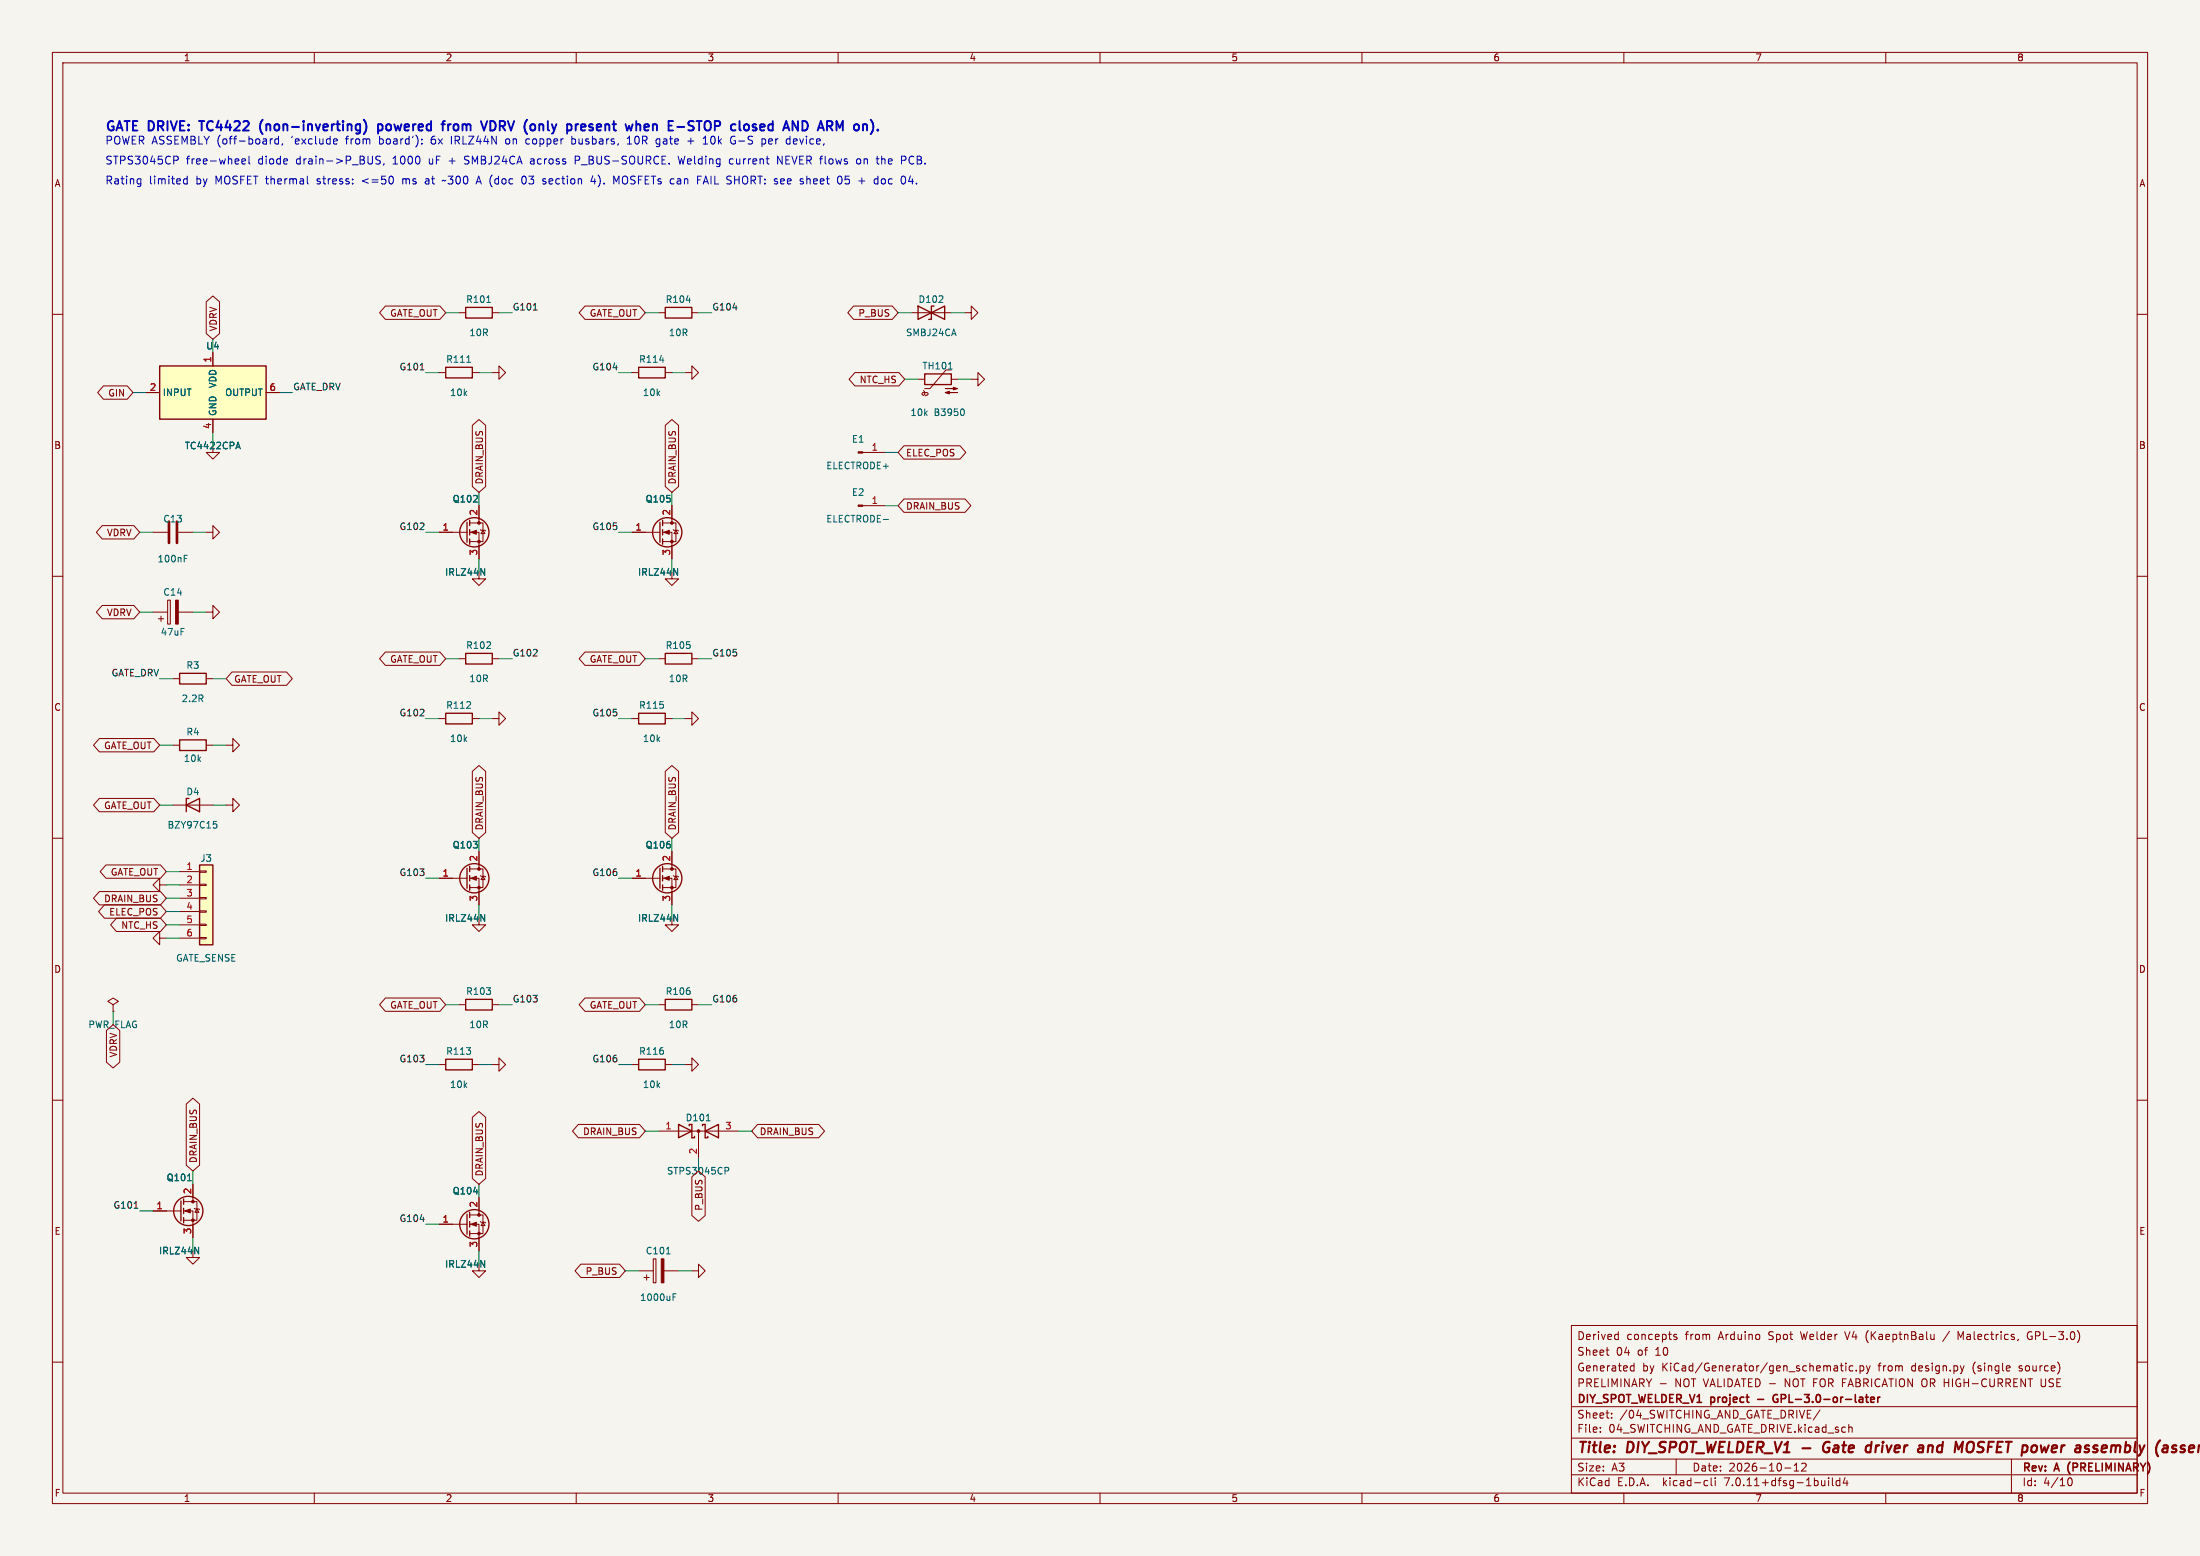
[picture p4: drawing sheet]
<svg xmlns="http://www.w3.org/2000/svg" width="420mm" height="297mm" viewBox="0 0 420 297" stroke-linecap="round" stroke-linejoin="round" font-family="sans-serif">
<path d="M0 0h420v297h-420z" fill="#f5f4ef" stroke="#f5f4ef" stroke-width=".19"/>
<g fill="none" stroke="#840000" stroke-width=".19">
<path d="M10 10h400v277h-400zM12 12h396v273h-396zM60 10v2M110 10v2M160 10v2M210 10v2M260 10v2M310 10v2M360 10v2M10 60h2M39.4 57.6l1.2-1.1 1.3 1.1v6.1l-1.3 1.1-1.2-1.1zM73.6 58.4h10.4l1.1 1.3-1.1 1.3h-10.4l-1.1-1.3z"/>
<path d="M87.6 59.7h1.3M94 59.7h1.2M111.7 58.4h10.4l1.1 1.3-1.1 1.3h-10.4l-1.1-1.3zM125.7 59.7h1.3M132.1 59.7h1.2M163 58.4h7.3l1.1 1.3-1.1 1.3h-7.3l-1.2-1.3zM174 59.7h7.6M184.1 59.7h1.3v-1.3l1.3 1.3-1.3 1.3v-1.3M408 60h2M19.7 73.7h4.6l1.1 1.2-1.1 1.3h-4.6l-1.1-1.3zM27.9 74.9h2.6M40.6 67.3v2.6"/>
<path d="M50.8 74.9h2.5M83.8 71.1h1.3M90.2 71.1h1.2M94 71.1h1.2v-1.2l1.3 1.2-1.3 1.3v-1.3M120.6 71.1h1.3M127 71.1h1.3M130.8 71.1h1.3v-1.2l1.2 1.2-1.2 1.3v-1.3M163.2 71.1h8.4l1.1 1.3-1.1 1.3h-8.4l-1.1-1.3zM175.3 72.4h1.2M176.3 74.5l.2 .6-.1 .3h-.3l-.1-.3 .2-.2h.8l.1 .2v.3l-.4 .2M181.6 70.6h-1l-3.1 3.6h-1M181.6 72.4h1.3"/>
<path d="M185.4 72.4h1.3v-1.3l1.3 1.3-1.3 1.3v-1.3M40.6 85.1v1.3h1.3l-1.3 1.2-1.2-1.2h1.2M40.6 80v2.6M89.7 99.8h2.5v3.6h-2.5M90.2 81.2l1.2-1.1 1.3 1.1v11.7l-1.3 1.1-1.2-1.1zM91.4 96.5v3.3M126.5 99.8h2.5v3.6h-2.5M127 81.2l1.3-1.1 1.2 1.1v11.7l-1.2 1.1-1.3-1.1zM128.3 96.5v3.3M164.7 86.4h4.2M164.7 96.5h4.2M172.6 85.1h10.7l1.1 1.3-1.1 1.2h-10.7l-1.2-1.2z"/>
<path d="M172.6 95.2h11.6l1.1 1.3-1.1 1.3h-11.6l-1.2-1.3zM10 110h2M19.5 100.3h6.1l1.1 1.3-1.1 1.3h-6.1l-1.1-1.3zM19.5 115.6h6.1l1.1 1.2-1.1 1.3h-6.1l-1.1-1.3zM29.2 101.6h2.8M29.2 116.8h2.8M30.2 118.1h1M30.7 117.6v1M32 114.6h.5v4.5h-.5zM34 101.6h2.8M34 116.8h2.8M39.4 116.8h1.2v-1.2l1.3 1.2-1.3 1.3v-1.3"/>
<path d="M39.4 101.6h1.2v-1.3l1.3 1.3-1.3 1.3v-1.3M83.8 101.6h5.4M89.7 101.6h1.7v5.1M91.4 109.2v1.3h1.3l-1.3 1.3-1.2-1.3h1.2M91.7 101.1l1 .2M92.2 101.2l.4 .7h-.8zM120.6 101.6h5.4M126.5 101.6h1.8v5.1M128.3 109.2v1.3h1.2l-1.2 1.3-1.3-1.3h1.3M128.5 101.1l1 .2M129 101.2l.4 .7h-.7zM408 110h2"/>
<path d="M33 129.5h1.3M39.4 129.5h1.2M44.3 128.3h10.4l1.1 1.2-1.1 1.3h-10.4l-1.1-1.3zM73.6 124.5h10.4l1.1 1.2-1.1 1.3h-10.4l-1.1-1.3zM83.8 137.2h1.3M87.6 125.7h1.3M90.2 137.2h1.2M94 137.2h1.2v-1.3l1.3 1.3-1.3 1.2v-1.2M94 125.7h1.2M111.7 124.5h10.4l1.1 1.2-1.1 1.3h-10.4l-1.1-1.3zM120.6 137.2h1.3M125.7 125.7h1.3"/>
<path d="M127 137.2h1.3M130.8 137.2h1.3v-1.3l1.2 1.3-1.2 1.2v-1.2M132.1 125.7h1.2M10 160h2M19 152.4h10.4l1.1 1.3-1.1 1.2h-10.4l-1.1-1.2zM19 141h10.4l1.1 1.2-1.1 1.3h-10.4l-1.1-1.3zM33 142.2h1.3M33 153.7h7.6M39.4 142.2h1.2M43.2 142.2h1.2v-1.2l1.3 1.2-1.3 1.3v-1.3M43.2 153.7h1.2v-1.3l1.3 1.3-1.3 1.2v-1.2M90.2 147.2l1.2-1.1 1.3 1.1v11.7l-1.3 1.1-1.2-1.1z"/>
<path d="M127 147.2l1.3-1.1 1.2 1.1v11.7l-1.2 1.1-1.3-1.1zM408 160h2M19 170.2h11.6l1.1 1.3-1.1 1.2h-11.6l-1.1-1.2zM19.9 172.7h10.7l1.1 1.3-1.1 1.3h-10.7l-1.1-1.3zM20.2 165.1h10.4l1.1 1.3-1.1 1.2h-10.4l-1.1-1.2zM22.2 175.3h8.4l1.1 1.2-1.1 1.3h-8.4l-1.1-1.3zM30.5 168.9v-1.3l-1.3 1.3 1.3 1.3v-1.3h1.2M30.5 179.1v-1.3l-1.3 1.3 1.3 1.2v-1.2h1.2M34.3 166.4h3.8M34.3 168.9h3.8M34.3 171.5h3.8M34.3 174h3.8"/>
<path d="M34.3 176.5h3.8M34.3 179.1h3.8M38.1 178.9h1.3v.3h-1.3zM38.1 176.4h1.3v.3h-1.3zM38.1 173.9h1.3v.2h-1.3zM38.1 171.3h1.3v.3h-1.3zM38.1 168.8h1.3v.2h-1.3zM38.1 166.2h1.3v.3h-1.3zM83.8 167.6h5.4M89.7 167.6h1.7v5.1M89.7 165.9h2.5v3.5h-2.5M91.4 175.3v1.2h1.3l-1.3 1.3-1.2-1.3h1.2"/>
<path d="M91.4 162.6v3.3M91.7 167.1l1 .3M92.2 167.3l.4 .6h-.8zM120.6 167.6h5.4M126.5 167.6h1.8v5.1M126.5 165.9h2.5v3.5h-2.5M128.3 175.3v1.2h1.2l-1.2 1.3-1.3-1.3h1.3M128.3 162.6v3.3M128.5 167.1l1 .3M129 167.3l.4 .6h-.7zM20.3 196.7l1.3-1.1 1.3 1.1v6l-1.3 1.2-1.3-1.2zM21.6 191.8l1-.7-1-.6-1 .6 1 .7v1.2"/>
<path d="M21.6 193h.1M73.6 190.5h10.4l1.1 1.3-1.1 1.2h-10.4l-1.1-1.2zM87.6 191.8h1.3M94 191.8h1.2M111.7 190.5h10.4l1.1 1.3-1.1 1.2h-10.4l-1.1-1.2zM125.7 191.8h1.3M132.1 191.8h1.2M10 210h2M35.6 210.7l1.2-1.1 1.3 1.1v11.7l-1.3 1.1-1.2-1.1zM83.8 203.2h1.3M90.2 213.3l1.2-1.1 1.3 1.1v11.6l-1.3 1.2-1.2-1.2zM90.2 203.2h1.2"/>
<path d="M94 203.2h1.2v-1.3l1.3 1.3-1.3 1.3v-1.3M110.4 214.6h11.7l1.1 1.3-1.1 1.3h-11.7l-1.1-1.3zM120.6 203.2h1.3M125.7 215.9h15.3M127 203.2h1.3M130.8 203.2h1.3v-1.3l1.2 1.3-1.2 1.3v-1.3M133.3 215.9v5.1M144.6 214.6h11.7l1.1 1.3-1.1 1.3h-11.7l-1.1-1.3zM408 210h2M29.2 231.1h5.3M35.1 231.1h1.7v5.1M35.1 229.4h2.5v3.5h-2.5"/>
<path d="M36.8 238.8v1.2h1.3l-1.3 1.3-1.2-1.3h1.2M36.8 226.1v3.3M37.1 230.6l1 .3M37.6 230.8l.4 .6h-.8zM83.8 233.7h5.4M89.7 233.7h1.7v5.1M89.7 231.9h2.5v3.6h-2.5M91.4 228.6v3.3M91.7 233.2l1 .2M92.2 233.3l.4 .6h-.8zM132.1 224.6l1.2-1.1 1.3 1.1v7.4l-1.3 1.1-1.2-1.1zM10 260h2"/>
<path d="M91.4 241.3v1.3h1.3l-1.3 1.2-1.2-1.2h1.2M110.9 241.3h7.4l1.1 1.3-1.1 1.2h-7.4l-1.1-1.2zM121.9 242.6h2.8M122.9 243.8h1.1M123.4 243.3v1M124.7 240.3h.5v4.6h-.5zM126.7 242.6h2.8M132.1 242.6h1.2v-1.3l1.3 1.3-1.3 1.2v-1.2M300 253h108v32h-108zM306.6 257.7h.6M307 258.7h.2M308.5 254.7l.4 .1"/>
<path d="M308.9 254.2v1.5M308.9 255.6l-.4 .1M319.5 255l.7 .4-.3 .3-.4-.1M320.1 254.8l-.4-.1-.2 .2M352.2 254.2l.5 1.5M369.2 255.5l-.4 .2M369.2 254.7v1M372.2 254.1l-1.3 1.9M374.3 255.3l-.5-1.1v1.5M385.3 255.6l-.1 .2M387.7 254.2a.75 .75 0 0 0-.7 .7 .75 .75 0 0 0 .7 .8M408 260h2"/>
<path d="M300 278.5h108M300 274.5h108M300 268.5h108M305.5 273.2v.2M305.5 272.5v.1M307.7 270.5v.2M307.7 269.8v.1M311.4 261.6h.5M311.4 260.8h.5M311.9 260.2v1.5M316.9 264.1h1.2M320 278.5v3"/>
<path d="M342.5 279.7l.4-.4v1.5M343.9 279.4l.6-.1 .2 .1 .1 .3-.9 1.1h.9M347.4 269.1l-1.2 1.9M351.3 260.7h.6M351.5 260.2v1.3l.4 .2M352.4 260.2v.1M352.4 260.7v1M352.9 272.5l.3-.1 .3 .1 .1 .9M353.7 260.8l-.4-.1-.3 .3 .2 .6h.5M354.4 261.5v.2M355.1 260.8l.4-.1 .3 .3-.1 .6h-.6M355.1 260.7v1.5"/>
<path d="M356.3 260.7l.4 1M356.7 261.7l-.4 .5M357 260.7l-.3 1M374.9 260.7l-.3 1M384 278.5v6.5M389.7 263.2v1.2l.2 .3h.3M60 285v2M110 285v2M160 285v2M210 285v2M260 285v2M300 281.5h108"/>
<path d="M310 285v2M325.6 282.6l.4 .1M326 283.5l-.4 .1M326.7 282.1v1.3l.2 .2M327.4 282.1v.1M327.4 282.6v1M340.7 280.2h1.2M342.5 280.8h.9M349.1 282.1v.1M349.1 282.6v1M349.8 282.1v1.3l.2 .2M351.2 282.7l-.4-.1-.3 .3 .2 .6h.5"/>
<path d="M351.2 282.1v1.5M352.2 282l-.3 1.1h.9M352.6 282.6v1M360 285v2M394.8 282.4l-.1 .3M395.5 282.4l.1 .6-.2 .5h-.5l-.2-.5"/>
</g>
<g fill="none" stroke="#840000" stroke-width=".4">
<path d="M348.9 276.3h.4M349.1 275.2a1.07 1.07 0 0 0-1 .8 1.07 1.07 0 0 0 .5 1.2l.5-.1M356.6 275.9l.6 .1M357.1 277.1l-.2 .1M357.3 275.2l-.2 2M368.2 275.9l-.2 1.3M368.7 275.9l-.6 .2M376.4 275.2h-.3l-.5 .3M376.6 276.9a.71 .71 0 0 1-1 .2M400.2 276.5l.2 .3-.1 .3M400.3 275.9l.1 .1M412.4 274.9l-.1 .1"/>
<path d="M417.1 276a.49 .49 0 0 0-.8 .3l.3 .2 .4 .1 .1 .3-.3 .3-.6-.1"/>
</g>
<path d="M339.1 267h.3M339.2 266.2a.75 .75 0 0 0-.7 .7 .75 .75 0 0 0 .6 .8l.2-.1M356.1 266.7h.6M356.3 266.2v1.3l.4 .2M357.1 267.2l.7-.2v-.2l-.5-.1-.2 .2 .1 .7h.6M358.5 266.7v1M358.9 266.7l-.3 .1-.1 .2" fill="none" stroke="#840000" stroke-width=".3"/>
<g fill="none" stroke="#840000" stroke-width=".25">
<path d="M88.9 58.7h5.1v2h-5.1zM127 58.7h5.1v2h-5.1zM175.3 58.4v2.6l5-2.6v2.6zM178.3 58.4h-.5v2.6h-.5M30.5 69.9h20.3v10.1h-20.3zM85.1 70.1h5.1v2h-5.1zM121.9 70.1h5.1v2h-5.1zM176.5 71.4h5.1v2h-5.1zM89.2 99.7v3.8M89.7 99.3v1M126 99.7v3.8M126.5 99.3v1"/>
<path d="M89.7 101.1v1M89.7 102.9v1M126.5 101.1v1M126.5 102.9v1M34.3 128.5h5.1v2.1h-5.1zM85.1 136.1h5.1v2.1h-5.1zM88.9 124.7h5.1v2h-5.1zM121.9 136.1h5.1v2.1h-5.1zM127 124.7h5.1v2h-5.1zM34.3 141.2h5.1v2.1h-5.1zM35.6 153.7l2.5-1.3v2.5zM36.1 152.4h-.5v2.5"/>
<path d="M38.1 165.1h2.5v15.2h-2.5zM89.2 165.7v3.8M89.7 165.4v1M89.7 167.1v1M89.7 168.9v1M126 165.7v3.8M126.5 165.4v1M126.5 167.1v1M126.5 168.9v1M88.9 190.8h5.1v2h-5.1zM127 190.8h5.1v2h-5.1zM85.1 202.2h5.1v2h-5.1z"/>
<path d="M121.9 202.2h5.1v2h-5.1zM129.5 214.6l2.6 1.3-2.6 1.3zM131.6 214.9v-.3h.5v2.6h.5v-.3M134.1 214.9v-.3h.5v2.6h.5v-.3M134.6 215.9l2.6-1.3v2.6zM34.5 229.2v3.8M35.1 228.9v1M35.1 230.6v1M35.1 232.4v1M89.2 231.8v3.8M89.7 231.4v1M89.7 233.2v1"/>
<path d="M89.7 234.9v1.1"/>
<circle cx="90.6" cy="101.6" r="2.79"/>
<circle cx="127.4" cy="101.6" r="2.79"/>
<circle cx="90.6" cy="167.6" r="2.79"/>
<circle cx="127.4" cy="167.6" r="2.79"/>
<circle cx="35.9" cy="231.1" r="2.79"/>
<circle cx="90.6" cy="233.7" r="2.79"/>
</g>
<g fill="#840000" stroke="#840000" stroke-width=".19">
<path d="M89.9 167.6l1-.3v.7z"/>
<path d="M180.5 74.9l.7-.2v.5l-.7-.3h2.3z"/>
<path d="M180.5 74.2h2.3l-.8 .2v-.5l.8 .3z"/>
<path d="M163.8 86.2h.9v.3h-.9z"/>
<path d="M163.8 96.4h.9v.2h-.9z"/>
<path d="M126.2 240.3h.5v4.6h-.5z"/>
<path d="M35.3 231.1l1-.3v.7z"/>
<path d="M126.7 167.6l1.1-.3v.7z"/>
<path d="M89.9 233.7l1-.4v.8z"/>
<path d="M89.9 101.6l1-.4v.8z"/>
<path d="M33.5 114.6h.5v4.5h-.5z"/>
<path d="M126.7 101.6l1.1-.4v.8z"/>
<circle cx="91.4" cy="169.4" r=".25"/>
<circle cx="91.4" cy="165.9" r=".25"/>
<circle cx="133.3" cy="215.9" r=".25"/>
<circle cx="36.8" cy="232.9" r=".25"/>
<circle cx="36.8" cy="229.4" r=".25"/>
<circle cx="128.3" cy="169.4" r=".25"/>
<circle cx="128.3" cy="165.9" r=".25"/>
<circle cx="91.4" cy="235.5" r=".25"/>
<circle cx="91.4" cy="231.9" r=".25"/>
<circle cx="91.4" cy="103.4" r=".25"/>
<circle cx="91.4" cy="99.8" r=".25"/>
<circle cx="128.3" cy="103.4" r=".25"/>
<circle cx="128.3" cy="99.8" r=".25"/>
</g>
<g fill="none" stroke="#006464" stroke-width=".19">
<path d="M92.9 57.7h.7M131 57.3h.8M89.1 69.2h.7M125.9 68.7h.8M181.1 70.4h.7M184 78.2l.1 .3-.1 .7M45.1 85.3h.7M45.4 84.4l.5 1.3M168.6 99.2h1M35.2 106.6h.4M35.2 106h.6M91.8 108.5l.7 1.3v-1.3"/>
<path d="M128.6 108.5l.8 1.3v-1.3M40.8 156.8h.6M40.9 157.3h.3l.2 .2-.1 .5-.4 .1M91.8 174.6l.7 1.2v-1.2M128.6 174.6l.8 1.2v-1.2M134.8 213.9h.8M35.8 225.4h.7M37.2 238.1l.7 1.2v-1.2M127.2 239.3h.7M138.4 222.8h.5l.2 .3-.1 .3-.6 .1M91.8 240.6l.7 1.3v-1.3M128.5 247.6h.4"/>
<path d="M128.5 247h.6"/>
</g>
<g fill="#ffffc2" stroke="#ffffc2" stroke-width=".19">
<path d="M38.1 165.1h2.5v15.2h-2.5z"/>
<path d="M30.5 69.9h20.3v10.1h-20.3z"/>
</g>
<path d="M32.3 99.6v4M33.8 99.6v4" fill="none" stroke="#840000" stroke-width=".51"/>
<path d="M101.8 59.2h.7M80.2 70.6h.7M25.6 230.6h.7" fill="none" stroke="#0f0f0f" stroke-width=".19"/>
<g fill="none" stroke="#0000c2" stroke-width=".19">
<path d="M26.5 34.1l.4 .1M26.9 34.1v1.2l-.3 .3M26.9 35l-.4 .1M33.2 29.8h.5l.3 .3-.1 .4-.7 .1M35 34.8l.3 .3 .4-.1M35.7 34.2l-.4-.1-.3 .3M35.7 33.6v1.5M46.2 30.8l.7-.1-.1-.3-.4-.1-.2 .2v.7h.6M47.5 29.8v1.3l.2 .2M51.9 26.5l-.3 .3M52.7 26.5l-.2 .3v.4l.2 .3 .5-.1M53 26.5l.2 .1"/>
<path d="M53.2 26v1.5M54 27.4l-.2 .3M58.7 33.6v1.3l.2 .2M64.2 26.5l.2 .4-.7 .1M64.3 27.4l-.4 .1M72.6 29.9l-.6-.1-.3 .3 .2 .4 .6 .2v.5l-.2 .1-.6-.1M73.3 31.2l-.1 .3M75 33.9v.9M76.9 34.1v1M77 34.2l-.1 .1M80.5 27.4v.1M80.5 26.6v.1"/>
<path d="M81.7 34.1l-.5 .1M81.7 34.5h-.3a.29 .29 0 0 0-.2 .3 .29 .29 0 0 0 .2 .3h.3M84.5 34.5h.5M86.2 26v1.5M88.7 31.2l.2 .1M88.8 29.9l-.1 .2 .1 .4M90.9 35.1l.5-1.5 .5 1.5M91 34.7h.7M96.8 26.5l-.3 .3v.4l.3 .3M100.5 34.2l-.2-.4-.2-.2a.8 .8 0 0 0-.5 .8 .8 .8 0 0 0 .5 .7l.2-.1 .2-.5M101 26.5h-.3l-.3 .3 .1 .6 .5 .1M101.7 30.3l-.4 .1"/>
<path d="M101.8 30.7h-.3a.29 .29 0 0 0-.3 .3 .29 .29 0 0 0 .3 .3h.3M104 34.6l.2 .2-.2 .3M104 34.1l.2 .1M109.2 27.4h.5M109.2 26v1.5M109.3 26.5l-.1 .1M109.6 26.5l.1 .1M109.8 30.6h.6M110.4 29.8h-.6v1.5M113.2 33.5l-.4 1.1h.9M113.5 34.1v1M117.2 33.6l.5 1.1 .5-1.1v1.5"/>
<path d="M119.7 27.5h.9M120.2 26v1.5M125.5 26.5l.5 .1M126 27.4l-.5 .1M126 26.5v1.2l-.2 .2-.3 .1M129.5 29.8l.3 1.5 .3-1.1M131.3 26.9h1.2M131.9 26.4v1.1M134.2 27.5h.9M134.2 35.1l.5-1.5 .5 1.5M134.4 34.7h.7M140 30.4l-.5-.1-.3 .3 .2 .6h.6"/>
<path d="M140.1 26.9h.3v.5l-.3 .1M145.6 26.5h.3l.3 .3-.1 .6-.5 .1M147 26.5l-.3 .2v.6l.3 .2M147.5 26.9l-.8 .1M148.5 31.3v-1.5l.8 1.5M152 26.5h-.3l-.2 .2v.7l.5 .1M152.2 26.9l-.7 .1M154.2 34.1h.3l.2 .2v.8M162.1 33.6h-.7l-.1 .7 .6-.1 .3 .3M162.2 34.8l-.3 .3-.6-.1M163.7 30.4l.3-.1 .3 .3-.1 .6-.2 .1-.3-.1M168.3 29.8v1.5"/>
<path d="M168.7 30.3l-.4 .2M168.7 34.1l.3 .3v.4l-.3 .3M172.9 30v.5M173.5 34.6h.9M173.7 30l-.2 .5 .2 .6M175 35v.1"/>
</g>
<g fill="none" stroke="#0000c2" stroke-width=".36">
<path d="M38 23.1h1M50.2 22.9a2.09 2.09 0 0 0-.1 2.6M69.5 22.9a2.12 2.12 0 0 1 0 2.6M72.2 23.7v1.8M72.2 23.8l.5-.1 .3 .4v.5l-.1 .2h-.7M85.6 23.7v1.2M86.1 23.7l-.4 .1-.1 .3M86.7 23.9v.8M93.6 23.1a.91 .91 0 0 1 1 .9 .91 .91 0 0 1-1 .9M103.5 23.7l.2 .3M111.2 23.7l.5 .1 .1 .3-.9 .2M111.7 24.8l-.5 .1"/>
<path d="M112.5 24.8l.5 .1M112.7 23.7l-.2 .3 .2 .3M123.1 23.8l.5-.1 .2 .1 .1 .3-.9 .2M123.1 24.8h.7M133 23.1h1M133.5 23.1v1.8M144.2 24.3l.2 .3-.2 .3M144.2 23.7l.2 .1M145.1 24.3l.9-.2-.1-.3-.5-.1-.3 .3 .1 .8h.7M156.1 24.9l.6-1.8 .6 1.8M156.3 24.4h.8M163.9 23.9v.8"/>
</g>
<g fill="none" stroke="#009600" stroke-width=".19">
<path d="M85.1 59.7h2.5M95.2 59.7h2.6M123.2 59.7h2.5M133.3 59.7h2.6M171.4 59.7h2.6M181.6 59.7h2.5M25.4 74.9h2.5M40.6 64.8v2.5M53.3 74.9h2.6M81.3 71.1h2.5M91.4 71.1h2.6M118.1 71.1h2.5"/>
<path d="M128.3 71.1h2.5M172.7 72.4h2.6M182.9 72.4h2.5M40.6 82.6v2.5M91.4 94v2.5M128.3 94v2.5M168.9 96.5h2.5M168.9 86.4h2.5M26.7 101.6h2.5M26.7 116.8h2.5M36.8 101.6h2.6M36.8 116.8h2.6"/>
<path d="M81.3 101.6h2.5M91.4 106.7v2.5M118.1 101.6h2.5M128.3 106.7v2.5M30.5 129.5h2.5M40.6 129.5h2.6M81.3 137.2h2.5M85.1 125.7h2.5M91.4 137.2h2.6M95.2 125.7h2.6M118.1 137.2h2.5M123.2 125.7h2.5"/>
<path d="M128.3 137.2h2.5M133.3 125.7h2.6M30.5 142.2h2.5M30.5 153.7h2.5M40.6 142.2h2.6M40.6 153.7h2.6M31.7 171.5h2.6M31.7 174h2.6M31.7 168.9h2.6M31.7 176.5h2.6M31.7 179.1h2.6M31.7 166.4h2.6"/>
<path d="M81.3 167.6h2.5M91.4 160v2.6M91.4 172.7v2.6M118.1 167.6h2.5M128.3 160v2.6M128.3 172.7v2.6M21.6 193v2.6M85.1 191.8h2.5M95.2 191.8h2.6M123.2 191.8h2.5M133.3 191.8h2.6M81.3 203.2h2.5"/>
<path d="M91.4 203.2h2.6M118.1 203.2h2.5M123.2 215.9h2.5M128.3 203.2h2.5M141 215.9h2.5M26.7 231.1h2.5M36.8 223.5v2.6M36.8 236.2v2.6M81.3 233.7h2.5M91.4 226.1v2.5M91.4 238.8v2.5M133.3 221v2.5"/>
<path d="M119.4 242.6h2.5M129.5 242.6h2.6"/>
</g>
<g font-size="2.8" fill="#840000">
<text x="301" y="277.9">Title:</text>
<text x="310.6" y="277.9">DIY_SPOT_WELDER_V1 -</text>
<text x="349.7" y="277.9">Gate</text>
<text x="358.7" y="277.9">driver</text>
<text x="369.5" y="277.9">and</text>
<text x="377.2" y="277.9">MOSFET power</text>
<text x="401.9" y="277.9">assembly</text>
<text x="418" y="277.9">(as</text>
</g>
<g font-size="2.5" fill="#0000c2">
<text x="20" y="25.2">GATE DRIVE:</text>
<text x="39" y="25.2">TC4422</text>
<text x="51.1" y="25.2">(non-inverting)</text>
<text x="74.4" y="25.2">powered</text>
<text x="87.5" y="25.2">from</text>
<text x="95.7" y="25.2">VDRV</text>
<text x="104.5" y="25.2">(only</text>
<text x="113.4" y="25.2">present</text>
<text x="125.4" y="25.2">when</text>
<text x="134.2" y="25.2">E-STOP</text>
<text x="146.9" y="25.2">closed</text>
<text x="157.7" y="25.2">AND</text>
<text x="165" y="25.2">ARM</text>
</g>
<g font-size="2.1" fill="#0000c2">
<text x="20" y="27.7">POWER ASSEMBLY (off-board,</text>
<text x="55.8" y="27.7">'exclude</text>
<text x="66.3" y="27.7">from</text>
<text x="72.8" y="27.7">board'):</text>
<text x="82.9" y="27.7">6x</text>
<text x="86.8" y="27.7">IRLZ44N</text>
<text x="97.4" y="27.7">on</text>
<text x="101.4" y="27.7">copper</text>
<text x="110.3" y="27.7">busbars,</text>
<text x="121.1" y="27.7">10R</text>
<text x="126.7" y="27.7">gate</text>
<text x="132.9" y="27.7">+</text>
<text x="136.1" y="27.7">10k</text>
<text x="141.4" y="27.7">G-S</text>
<text x="147.5" y="27.7">per</text>
<text x="152.4" y="27.7">device,</text>
<text x="20" y="35.3">Rating</text>
<text x="20" y="31.5">STPS3045CP</text>
<text x="28.4" y="35.3">limited</text>
<text x="35.5" y="31.5">free-wheel</text>
<text x="37.5" y="35.3">by</text>
<text x="41.3" y="35.3">MOSFET thermal</text>
<text x="49.3" y="31.5">diode</text>
<text x="56.7" y="31.5">drain-&gt;P_BUS,</text>
<text x="60.9" y="35.3">stress:</text>
<text x="69.7" y="35.3">&lt;=50</text>
<text x="75.3" y="31.5">1000</text>
<text x="77.5" y="35.3">ms</text>
<text x="82" y="35.3">at</text>
<text x="82.3" y="31.5">uF</text>
<text x="85.6" y="35.3">~300</text>
<text x="86.2" y="31.5">+</text>
<text x="89.4" y="31.5">SMBJ24CA</text>
<text x="92.2" y="35.3">A (doc</text>
<text x="101.1" y="35.3">03</text>
<text x="102.1" y="31.5">across</text>
<text x="105.3" y="35.3">section</text>
<text x="110.8" y="31.5">P_BUS-SOURCE.</text>
<text x="114.6" y="35.3">4).</text>
<text x="119.1" y="35.3">MOSFETs can</text>
<text x="130.7" y="31.5">Welding</text>
<text x="135.4" y="35.3">FAIL SHORT: see</text>
<text x="140.6" y="31.5">current</text>
<text x="149.9" y="31.5">NEVER flows</text>
<text x="155.5" y="35.3">sheet</text>
<text x="162.8" y="35.3">05</text>
<text x="165.3" y="31.5">on</text>
<text x="167" y="35.3">+</text>
<text x="169.4" y="31.5">the</text>
<text x="170.1" y="35.3">doc</text>
<text x="174.2" y="31.5">PCB.</text>
</g>
<g font-size="2.1" fill="#840000">
<text x="301" y="256">Derived</text>
<text x="310.5" y="256">concepts</text>
<text x="321.8" y="256">from</text>
<text x="328.2" y="256">Arduino</text>
<text x="337.9" y="256">Spot</text>
<text x="344.2" y="256">Welder</text>
<text x="352.9" y="256">V4 (KaeptnBalu</text>
<text x="374.8" y="256">Malectrics,</text>
<text x="388.2" y="256">GPL-3.0)</text>
<text x="301" y="262">Generated</text>
<text x="301" y="259">Sheet</text>
<text x="308.5" y="259">04</text>
<text x="312.7" y="259">of</text>
<text x="313.5" y="262">by</text>
<text x="316.2" y="259">10</text>
<text x="317.3" y="262">KiCad/Generator/gen_schematic.py</text>
<text x="358.7" y="262">from</text>
<text x="365.2" y="262">design.py</text>
<text x="377" y="262">(single</text>
<text x="386" y="262">source)</text>
<text x="301" y="268.2">DIY_SPOT_WELDER_V1 project</text>
<text x="301" y="265">PRELIMINARY</text>
<text x="319.8" y="265">NOT VALIDATED -</text>
<text x="336.2" y="268.2">-</text>
<text x="339.8" y="268.2">GPL-3.0-or-later</text>
<text x="341.1" y="265">NOT FOR FABRICATION OR HIGH-CURRENT</text>
<text x="390.8" y="265">USE</text>
<text x="301" y="273.7">File:</text>
<text x="301" y="271">Sheet:</text>
<text x="307.1" y="273.7">04_SWITCHING_AND_GATE_DRIVE.kicad_sch</text>
<text x="309.2" y="271">/04_SWITCHING_AND_GATE_DRIVE/</text>
<text x="301" y="281.1">Size:</text>
<text x="307.6" y="281.1">A3</text>
<text x="323" y="281.1">Date:</text>
<text x="330" y="281.1">2026-10-12</text>
<text x="386" y="281.3">Rev:</text>
<text x="392.4" y="281.3">A</text>
<text x="395.4" y="281.3">(PRELIMINARY)</text>
<text x="301" y="283.9">KiCad</text>
<text x="308.7" y="283.9">E.D.A.</text>
<text x="317.6" y="283.9">kicad-cli</text>
<text x="329.5" y="283.9">7.0.11+dfsg-1build4</text>
<text x="386" y="283.9">Id:</text>
<text x="390.1" y="283.9">4/10</text>
</g>
<g font-size="1.8" fill="#840000">
<text x="35" y="11.9">1</text>
<text x="85" y="11.9">2</text>
<text x="135" y="11.9">3</text>
<text x="185" y="11.9">4</text>
<text x="235" y="11.9">5</text>
<text x="285" y="11.9">6</text>
<text x="335" y="11.9">7</text>
<text x="385" y="11.9">8</text>
<text x="10.3" y="35.9">A</text>
<text x="408.3" y="35.9">A</text>
<text x="41.6" y="63.3" transform="rotate(-90 41.6 63.3)">VDRV</text>
<text x="74.4" y="60.6">GATE_OUT</text>
<text x="112.5" y="60.6">GATE_OUT</text>
<text x="163.8" y="60.6">P_BUS</text>
<text x="20.6" y="75.9">GIN</text>
<text x="164" y="73.3">NTC_HS</text>
<text x="10.3" y="85.9">B</text>
<text x="172.9" y="87.3">ELEC_POS</text>
<text x="408.2" y="85.9">B</text>
<text x="92.4" y="92.6" transform="rotate(-90 92.4 92.6)">DRAIN_BUS</text>
<text x="129.2" y="92.6" transform="rotate(-90 129.2 92.6)">DRAIN_BUS</text>
<text x="172.9" y="97.5">DRAIN_BUS</text>
<text x="20.3" y="102.6">VDRV</text>
<text x="20.3" y="117.8">VDRV</text>
<text x="44.6" y="130.5">GATE_OUT</text>
<text x="74.4" y="126.7">GATE_OUT</text>
<text x="112.5" y="126.7">GATE_OUT</text>
<text x="10.3" y="135.9">C</text>
<text x="408.2" y="135.9">C</text>
<text x="19.8" y="143.2">GATE_OUT</text>
<text x="19.8" y="154.6">GATE_OUT</text>
<text x="92.4" y="158.6" transform="rotate(-90 92.4 158.6)">DRAIN_BUS</text>
<text x="129.2" y="158.6" transform="rotate(-90 129.2 158.6)">DRAIN_BUS</text>
<text x="21" y="167.3">GATE_OUT</text>
<text x="19.8" y="172.4">DRAIN_BUS</text>
<text x="20.7" y="174.9">ELEC_POS</text>
<text x="23" y="177.5">NTC_HS</text>
<text x="10.3" y="185.9">D</text>
<text x="408.2" y="185.9">D</text>
<text x="74.4" y="192.7">GATE_OUT</text>
<text x="112.5" y="192.7">GATE_OUT</text>
<text x="22.5" y="201.9" transform="rotate(-90 22.5 201.9)">VDRV</text>
<text x="111.2" y="216.9">DRAIN_BUS</text>
<text x="144.9" y="216.9">DRAIN_BUS</text>
<text x="37.8" y="222.1" transform="rotate(-90 37.8 222.1)">DRAIN_BUS</text>
<text x="92.4" y="224.6" transform="rotate(-90 92.4 224.6)">DRAIN_BUS</text>
<text x="134.3" y="231.2" transform="rotate(-90 134.3 231.2)">P_BUS</text>
<text x="10.3" y="235.9">E</text>
<text x="408.3" y="235.9">E</text>
<text x="111.7" y="243.5">P_BUS</text>
<text x="10.3" y="285.9">F</text>
<text x="35" y="286.9">1</text>
<text x="85" y="286.9">2</text>
<text x="135" y="286.9">3</text>
<text x="185" y="286.9">4</text>
<text x="235" y="286.9">5</text>
<text x="285" y="286.9">6</text>
<text x="335" y="286.9">7</text>
<text x="385" y="286.9">8</text>
<text x="408.3" y="285.9">F</text>
</g>
<g font-size="1.8" fill="#006464">
<text x="88.9" y="58">R101</text>
<text x="127" y="58">R104</text>
<text x="175.2" y="58">D102</text>
<text x="89.5" y="64.4">10R</text>
<text x="127.6" y="64.4">10R</text>
<text x="172.9" y="64.4">SMBJ24CA</text>
<text x="39.3" y="66.9">U4</text>
<text x="85.1" y="69.4">R111</text>
<text x="121.9" y="69.4">R114</text>
<text x="176" y="70.7">TH101</text>
<text x="31" y="75.8">INPUT</text>
<text x="41.5" y="74.2" transform="rotate(-90 41.5 74.2)">VDD</text>
<text x="42.9" y="75.8">OUTPUT</text>
<text x="85.8" y="75.8">10k</text>
<text x="122.6" y="75.8">10k</text>
<text x="41.5" y="79.5" transform="rotate(-90 41.5 79.5)">GND</text>
<text x="173.7" y="79.6">10k</text>
<text x="178.3" y="79.6">B3950</text>
<text x="35.2" y="86">TC4422CPA</text>
<text x="157.7" y="89.8">ELECTRODE+</text>
<text x="162.5" y="84.7">E1</text>
<text x="162.5" y="94.8">E2</text>
<text x="31.1" y="99.9">C13</text>
<text x="86.3" y="96.1">Q102</text>
<text x="123.1" y="96.1">Q105</text>
<text x="157.7" y="99.9">ELECTRODE-</text>
<text x="30" y="107.5">100nF</text>
<text x="31.1" y="113.9">C14</text>
<text x="84.9" y="110.1">IRLZ44N</text>
<text x="121.7" y="110.1">IRLZ44N</text>
<text x="30.6" y="121.5">47uF</text>
<text x="88.9" y="124.1">R102</text>
<text x="127" y="124.1">R105</text>
<text x="35.5" y="127.9">R3</text>
<text x="89.5" y="130.4">10R</text>
<text x="127.6" y="130.4">10R</text>
<text x="34.6" y="134.2">2.2R</text>
<text x="85.1" y="135.5">R112</text>
<text x="121.9" y="135.5">R115</text>
<text x="35.5" y="140.6">R4</text>
<text x="85.8" y="141.8">10k</text>
<text x="122.6" y="141.8">10k</text>
<text x="35" y="145.6">10k</text>
<text x="35.5" y="152">D4</text>
<text x="31.9" y="158.3">BZY97C15</text>
<text x="38.2" y="164.7">J3</text>
<text x="86.3" y="162.2">Q103</text>
<text x="123.1" y="162.2">Q106</text>
<text x="84.9" y="176.1">IRLZ44N</text>
<text x="121.7" y="176.1">IRLZ44N</text>
<text x="33.5" y="183.7">GATE_SENSE</text>
<text x="88.9" y="190.1">R103</text>
<text x="127" y="190.1">R106</text>
<text x="16.8" y="196.4">PWR_FLAG</text>
<text x="89.5" y="196.4">10R</text>
<text x="127.6" y="196.4">10R</text>
<text x="85.1" y="201.5">R113</text>
<text x="121.9" y="201.5">R116</text>
<text x="85.8" y="207.9">10k</text>
<text x="122.6" y="207.9">10k</text>
<text x="130.8" y="214.2">D101</text>
<text x="31.7" y="225.7">Q101</text>
<text x="127.2" y="224.4">STPS3045CP</text>
<text x="86.3" y="228.2">Q104</text>
<text x="30.3" y="239.6">IRLZ44N</text>
<text x="123.2" y="239.6">C101</text>
<text x="84.9" y="242.2">IRLZ44N</text>
<text x="122.1" y="248.5">1000uF</text>
</g>
<g font-size="1.8" fill="#0f0f0f">
<text x="97.8" y="59.3">G101</text>
<text x="135.9" y="59.3">G104</text>
<text x="76.2" y="70.8">G101</text>
<text x="113" y="70.8">G104</text>
<text x="55.9" y="74.6">GATE_DRV</text>
<text x="76.2" y="101.3">G102</text>
<text x="113" y="101.3">G105</text>
<text x="97.8" y="125.4">G102</text>
<text x="135.9" y="125.4">G105</text>
<text x="21.2" y="129.2">GATE_DRV</text>
<text x="76.2" y="136.8">G102</text>
<text x="113" y="136.8">G105</text>
<text x="76.2" y="167.3">G103</text>
<text x="113" y="167.3">G106</text>
<text x="97.8" y="191.4">G103</text>
<text x="135.9" y="191.4">G106</text>
<text x="76.2" y="202.9">G103</text>
<text x="113" y="202.9">G106</text>
<text x="21.6" y="230.8">G101</text>
<text x="76.2" y="233.3">G104</text>
</g>
<g font-size="1.8" fill="#a90000">
<text x="40.4" y="69.3" transform="rotate(-90 40.4 69.3)">1</text>
<text x="28.5" y="74.7">2</text>
<text x="51.4" y="74.7">6</text>
<text x="40.4" y="82" transform="rotate(-90 40.4 82)">4</text>
<text x="166.3" y="86.1">1</text>
<text x="84.4" y="101.3">1</text>
<text x="91.2" y="98.5" transform="rotate(-90 91.2 98.5)">2</text>
<text x="121.2" y="101.3">1</text>
<text x="128" y="98.5" transform="rotate(-90 128 98.5)">2</text>
<text x="166.3" y="96.3">1</text>
<text x="91.2" y="106.1" transform="rotate(-90 91.2 106.1)">3</text>
<text x="128" y="106.1" transform="rotate(-90 128 106.1)">3</text>
<text x="35.5" y="166.1">1</text>
<text x="84.4" y="167.4">1</text>
<text x="91.2" y="164.5" transform="rotate(-90 91.2 164.5)">2</text>
<text x="121.2" y="167.4">1</text>
<text x="128" y="164.5" transform="rotate(-90 128 164.5)">2</text>
<text x="35.5" y="168.7">2</text>
<text x="35.5" y="171.2">3</text>
<text x="35.5" y="173.7">4</text>
<text x="91.2" y="172.2" transform="rotate(-90 91.2 172.2)">3</text>
<text x="128" y="172.2" transform="rotate(-90 128 172.2)">3</text>
<text x="35.5" y="176.3">5</text>
<text x="35.5" y="178.8">6</text>
<text x="126.9" y="215.6">1</text>
<text x="138.4" y="215.6">3</text>
<text x="133.1" y="220.4" transform="rotate(-90 133.1 220.4)">2</text>
<text x="29.8" y="230.9">1</text>
<text x="36.6" y="228" transform="rotate(-90 36.6 228)">2</text>
<text x="84.4" y="233.4">1</text>
<text x="91.2" y="230.6" transform="rotate(-90 91.2 230.6)">2</text>
<text x="36.6" y="235.7" transform="rotate(-90 36.6 235.7)">3</text>
<text x="91.2" y="238.2" transform="rotate(-90 91.2 238.2)">3</text>
</g>
</svg>
